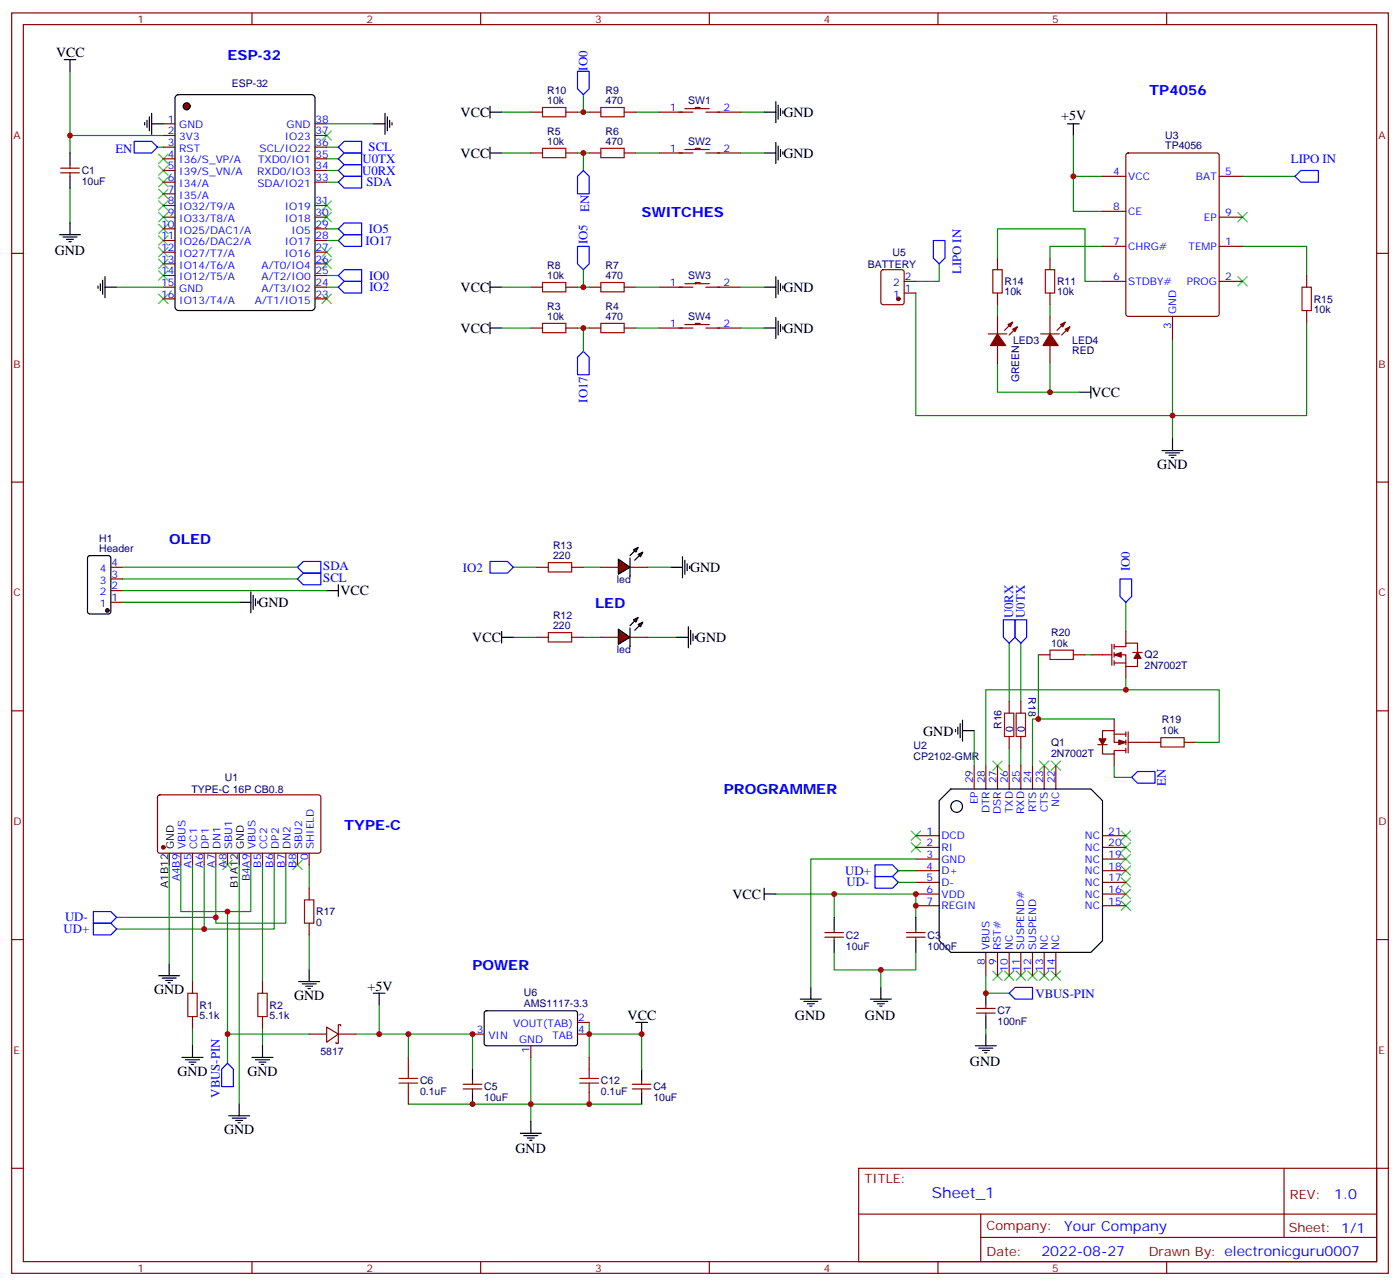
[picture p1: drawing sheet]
<svg xmlns="http://www.w3.org/2000/svg" width="423mm" height="388mm" viewBox="0 0 423 388" stroke-linecap="round" stroke-linejoin="round" font-family="sans-serif">
<g fill="none" stroke="#870000" stroke-width=".35">
<path d="M3.5 3.9h416.3v381h-416.3zM7.1 7.4h409.2v374h-409.2zM76.2 3.9v3.5M145.3 3.9v3.5M214.5 3.9v3.5M283.6 3.9v3.5M352.8 3.9v3.5M18.3 52.2h5.7M18.3 50.8h5.7M21.2 49.8v1M21.2 52.2v1.1M3.5 76.6h3.6"/>
<path d="M416.3 76.6h3.5M3.5 145.7h3.6M416.3 145.7h3.5M3.5 214.9h3.6M416.3 214.9h3.5M3.5 284h3.6M416.3 284h3.5M3.5 353.2h3.6M259.6 353.2h156.7v28.2h-156.7zM388.3 353.2v20.9M416.3 353.2h3.5M259.7 367h156.4"/>
<path d="M296.6 374.1h119.5M296.6 367v14.1M76.2 381.4v3.5M145.3 381.4v3.5M214.5 381.4v3.5M283.6 381.4v3.5M352.8 381.4v3.5"/>
</g>
<g fill="none" stroke="#008700" stroke-width=".35">
<path d="M21.2 21.6v19.4h28.2M21.2 41v5.2M21.2 56.8v10.6M47.6 44.5h1.8M98.8 44.5h3.5M98.8 55.1h3.5M98.8 51.5h3.5M98.8 48h3.5M98.8 69.2h3.5M98.8 72.7h3.5M98.8 86.8h3.5M98.8 83.3h3.5"/>
<path d="M155.2 192.7h7.1M176.4 192.7h5.3M195.8 192.7h8.8"/>
</g>
<g fill="none" stroke="#3c3" stroke-width=".35">
<path d="M97.4 39.5l2.8 2.9M100.2 39.5l-2.8 2.9M48 57.2l2.8 2.8M48 53.7l2.8 2.8M48 50.1l2.8 2.9M48 46.6l2.8 2.8M50.8 57.2l-2.8 2.8M50.8 53.7l-2.8 2.8M50.8 50.1l-2.8 2.9M50.8 46.6l-2.8 2.8M48 78.4l2.8 2.8M48 74.8l2.8 2.8"/>
<path d="M48 71.3l2.8 2.8M48 67.8l2.8 2.8M48 64.2l2.8 2.9M48 60.7l2.8 2.8M50.8 78.4l-2.8 2.8M50.8 74.8l-2.8 2.8M50.8 71.3l-2.8 2.8M50.8 67.8l-2.8 2.8M50.8 64.2l-2.8 2.9M50.8 60.7l-2.8 2.8M97.4 78.4l2.8 2.8M97.4 74.8l2.8 2.8"/>
<path d="M97.4 64.2l2.8 2.9M97.4 60.7l2.8 2.8M100.2 78.4l-2.8 2.8M100.2 74.8l-2.8 2.8M100.2 64.2l-2.8 2.9M100.2 60.7l-2.8 2.8M48 88.9l2.8 2.9M48 81.9l2.8 2.8M50.8 88.9l-2.8 2.9M50.8 81.9l-2.8 2.8M97.4 88.9l2.8 2.9M100.2 88.9l-2.8 2.9"/>
</g>
<g fill="none" stroke="#000" stroke-width=".35">
<path d="M21.2 46.2v3.6M21.2 53.3v3.5M18 70.9h6.3M19 71.6h4.3M20.1 72.4h2.1M20.8 73.1h.7M21.2 67.4v3.5M151.7 192.7h3.5M151.7 190.9v3.5M204.6 192.7h3.5M208.1 189.5v6.3M208.8 190.5v4.3"/>
<path d="M209.5 191.6v2.1M210.3 192.3v.7"/>
</g>
<g fill="#870000" stroke="#000" stroke-width=".35">
<path d="M187 190.2l3.5 2.5-3.5 2.1z"/>
<path d="M190.5 189.8v5.7z"/>
<path d="M190.5 189.1l1.4-1.4z"/>
<path d="M193.3 189.1l-1.4 1.4z"/>
<path d="M191.6 187.4l1.4-.7-.7 1.4z"/>
<path d="M193 188.8l1.4-.7-.7 1.4z"/>
</g>
<path d="M162.3 192.7h3.5M172.9 192.7h3.5M181.7 192.7h5.3M190.5 192.7h5.3" fill="none" stroke="#870000" stroke-width=".35"/>
<path d="M165.8 191.2h7.1v2.9h-7.1z" fill="none" stroke="#a10000" stroke-width=".35"/>
<path d="M155.2 171.5h7.1M176.4 171.5h5.3M195.8 171.5h7" fill="none" stroke="#008700" stroke-width=".35"/>
<path d="M148.2 169.7h5.3l1.7 1.8-1.7 1.7h-5.3z" fill="none" stroke="#00f" stroke-width=".35"/>
<path d="M202.8 171.5h3.6M206.4 168.3v6.4M207.1 169.4v4.2M207.8 170.4v2.1M208.5 171.1v.7" fill="none" stroke="#000" stroke-width=".35"/>
<g fill="#870000" stroke="#000" stroke-width=".35">
<path d="M187 169l3.5 2.5-3.5 2.1z"/>
<path d="M190.5 168.7v5.6z"/>
<path d="M190.5 168l1.4-1.5z"/>
<path d="M191.9 169.4l1.4-1.4z"/>
<path d="M191.6 166.2l1.4-.7-.7 1.4z"/>
<path d="M193 167.6l1.4-.7-.7 1.4z"/>
</g>
<path d="M162.3 171.5h3.5M172.9 171.5h3.5M181.7 171.5h5.3M190.5 171.5h5.3" fill="none" stroke="#870000" stroke-width=".35"/>
<path d="M165.8 170.1h7.1v2.8h-7.1z" fill="none" stroke="#a10000" stroke-width=".35"/>
<path d="M102.3 83.3l1.8-1.8h5.3v3.6h-5.3z" fill="none" stroke="#00f" stroke-width=".35"/>
<path d="M53.2 29l.8-.4h40.2l.8 .4 .2 .7v63.1l-.4 .9-.6 .2h-40.2l-.9-.5-.2-.6v-63.1z" fill="none" stroke="#000" stroke-width=".35"/>
<circle cx="56.4" cy="32.1" r="1.06" fill="#870000" stroke="#000" stroke-width=".35"/>
<g fill="none" stroke="#870000" stroke-width=".35">
<path d="M49.4 37.4h3.5M95.2 37.4h3.6M160.5 33.9h3.5M171.1 33.9h3.5M178.2 33.9h3.5M188.7 33.9h3.6M199.3 33.9h10.2M207.1 32.8h7.4M210.3 32.8v-.3h1.4v.3M213.4 33.9h10.6M49.4 41h3.5M49.4 44.5h3.5"/>
<path d="M49.4 48h3.5M49.4 51.5h3.5M49.4 55.1h3.5M49.4 58.6h3.5M95.2 41h3.6M95.2 44.5h3.6M95.2 48h3.6M95.2 51.5h3.6M95.2 55.1h3.6M160.5 46.2h3.5M171.1 46.2h3.5M178.2 46.2h3.5"/>
<path d="M188.7 46.2h3.6M199.3 46.2h10.2M207.1 45.2h7.4M210.3 45.2v-.4h1.4v.4M213.4 46.2h10.6M49.4 62.1h3.5M49.4 65.7h3.5M49.4 69.2h3.5M49.4 72.7h3.5M49.4 76.2h3.5M49.4 79.8h3.5M95.2 62.1h3.6"/>
<path d="M95.2 65.7h3.6M95.2 69.2h3.6M95.2 72.7h3.6M95.2 76.2h3.6M95.2 79.8h3.6M49.4 83.3h3.5M49.4 86.8h3.5M49.4 90.3h3.5M95.2 83.3h3.6M95.2 86.8h3.6M95.2 90.3h3.6M160.5 86.8h3.5"/>
<path d="M160.5 99.2h3.5M171.1 86.8h3.5M171.1 99.2h3.5M178.2 86.8h3.5M178.2 99.2h3.5M188.7 86.8h3.6M188.7 99.2h3.6M199.3 86.8h10.2M199.3 99.2h10.2M207.1 85.8h7.4M207.1 98.1h7.4M210.3 85.8v-.4h1.4v.4"/>
<path d="M210.3 98.1v-.3h1.4v.3M213.4 86.8h10.6M213.4 99.2h10.6"/>
</g>
<path d="M174.6 21.6h3.6v5.2l-1.8 1.8-1.8-1.8zM40.6 42.7h5.3l1.7 1.8-1.7 1.7h-5.3zM102.3 51.5l1.8-1.7h5.3v3.5h-5.3zM102.3 48l1.8-1.8h5.3v3.6h-5.3zM102.3 44.5l1.8-1.8h5.3v3.5h-5.3zM104.1 53.3h5.3v3.5h-5.3l-1.8-1.7zM176.4 51.5l1.8 1.8v5.3h-3.6v-5.3zM102.3 72.7l1.8-1.8h5.3v3.6h-5.3zM104.1 67.4h5.3v3.5h-5.3l-1.8-1.7zM174.6 74.5h3.6v5.3l-1.8 1.7-1.8-1.7zM102.3 86.8l1.8-1.7h5.3v3.5h-5.3zM174.6 108l1.8-1.8 1.8 1.8v5.3h-3.6z" fill="none" stroke="#00f" stroke-width=".35"/>
<g fill="none" stroke="#000" stroke-width=".35">
<path d="M19.4 18h3.5M21.2 18v3.6M43.7 37.1v.7M44.4 36.4v2.1M45.2 35.3v4.2M45.9 37.4h3.5M45.9 34.3v6.3M112.9 37.4h3.5M116.4 34.3v6.3M117.1 35.3v4.2M117.8 36.4v2.1M118.5 37.1v.7"/>
<path d="M148.2 32.1v3.6M148.2 33.9h3.5M231.1 33.9h3.5M234.6 30.7v6.4M235.3 31.8v4.2M236 32.8v2.2M236.7 33.5v.8M148.2 44.5v3.5M148.2 46.2h3.5M231.1 46.2h3.5M234.6 43.1v6.3M235.3 44.1v4.3"/>
<path d="M236 45.2v2.1M236.7 45.9v.7M29.6 86.5v.7M30.3 85.8v2.1M31 84.7v4.2M31.7 86.8h3.6M31.7 83.6v6.4M148.2 86.8h3.5M148.2 85.1v3.5M148.2 97.4v3.5M148.2 99.2h3.5M231.1 86.8h3.5"/>
<path d="M231.1 99.2h3.5M234.6 83.6v6.4M234.6 96v6.3M235.3 84.7v4.2M235.3 97v4.3M236 85.8v2.1M236 98.1v2.1M236.7 86.5v.7M236.7 98.8v.7M26.7 168.2l.5-.2h5.6l.7 .4v16.5l-.4 .6-5.9 .1-.7-.5v-16.4z"/>
</g>
<g fill="none" stroke="#008700" stroke-width=".35">
<path d="M98.8 37.4h14.1M151.7 33.9h8.8M174.6 33.9h3.6M176.4 28.6v5.3M192.3 33.9h7M224 33.9h7.1M151.7 46.2h8.8M174.6 46.2h3.6M176.4 46.2v5.3M192.3 46.2h7M224 46.2h7.1M35.3 86.8h14.1"/>
<path d="M151.7 86.8h8.8M151.7 99.2h8.8M174.6 86.8h3.6M174.6 99.2h3.6M176.4 81.5v5.3M176.4 99.2v7M192.3 86.8h7M192.3 99.2h7M224 86.8h7.1M224 99.2h7.1"/>
</g>
<path d="M164 32.5h7.1v2.8h-7.1zM181.7 32.5h7v2.8h-7zM164 44.8h7.1v2.9h-7.1zM181.7 44.8h7v2.9h-7zM164 85.4h7.1v2.8h-7.1zM164 97.8h7.1v2.8h-7.1zM181.7 85.4h7v2.8h-7zM181.7 97.8h7v2.8h-7z" fill="none" stroke="#a10000" stroke-width=".35"/>
<circle cx="32.5" cy="184.5" r=".53" fill="#870000" stroke="#000" stroke-width=".35"/>
<g fill="none" stroke="#870000" stroke-width=".35">
<path d="M333.4 53.3h7M340.7 46.5l.4-.3h26.8l.7 .5 .1 48.2-.5 .7h-27.1l-.6-.4-.1-48.2zM368.7 53.3h7M301.6 78v3.5M317.5 78v3.5M333.4 74.5h7M333.4 63.9h7M368.7 74.5h7M368.7 65.7h7M266.6 81.7l.5-.2h5.6l.6 .5 .1 9.4-.5 .7h-5.8l-.7-.5-.1-9.4zM273.4 88.6h3.5M273.4 85.1h3.5"/>
<path d="M301.6 88.6v3.5M301.6 95.6v5.3M306.2 97.4l-2.5 2.5M307.6 98.8l-2.4 2.5M317.5 88.6v3.5M317.5 95.6v5.3M322.1 97.4l-2.5 2.5M323.5 98.8l-2.5 2.5M333.4 85.1h7M354.5 95.6v7.1M368.7 85.1h7M395.1 83.3v3.5"/>
<path d="M395.1 93.9v3.5M298.8 100.9h5.6M301.6 104.5v5.2M314.7 100.9h5.6M317.5 104.5v5.2M33.5 178.5h3.5M33.5 175h3.5M33.5 171.5h3.5M33.5 182.1h3.5M314 197.9h3.5M324.6 197.9h3.5M329.8 197.9h6.4"/>
<path d="M336.2 194.8v6.3M336.9 197.9h3.5v3.6h3.6v-2.5M336.9 195.5h3.5v-1.1h3.6v2.8M336.9 194.8v1.4M336.9 197.2v1.4M336.9 199.7v1.4M340.4 190.9v3.5M342.5 197.2h2.9M305.2 212.1v3.5M308.7 212.1v3.5M336.9 217.3v3.6M336.9 200.4h3.5"/>
<path d="M340.4 201.5v3.5M294.6 231.5v7M298.1 231.5v7M301.6 231.5v7M305.2 222.6v3.6M305.2 231.5v7M308.7 222.6v3.6M308.7 231.5v7M312.2 231.5v7M315.7 231.5v7M319.3 231.5v7M332 225.1h2.8"/>
<path d="M333.4 223.3v-2.4h3.5v3.5h3.5M333.4 225.1v2.8h3.5v-1h3.5M336.9 227.9v3.6M336.9 221.9h3.5M340.4 221.2v1.4M340.4 223.7v1.4M340.4 226.2v1.4M341.1 224.4h9.9M341.1 221.2v6.4M358.1 224.4h3.5M47.9 240.5l.4-.2h48.3l.4 .7-.1 16.5-.6 .4-48.2-.1-.5-.6v-16.2zM54.7 257.9v3.5"/>
<path d="M58.2 257.9v3.5M61.7 257.9v3.5M65.3 257.9v3.5M68.8 257.9v3.5M75.8 257.9v3.5M79.4 257.9v3.5M82.9 257.9v3.5M86.4 257.9v3.5M90 257.9v3.5M93.5 257.9v3.5M276.9 252.6h7.1M276.9 256.2h7.1"/>
<path d="M276.9 259.7h7.1M333.4 252.6h7M333.4 256.2h7M333.4 259.7h7M93.5 268.5v3.5M93.5 279.1v3.5M276.9 263.2h7.1M276.9 266.7h7.1M276.9 270.3h7.1M276.9 273.8h7.1M333.4 263.2h7M333.4 266.7h7"/>
<path d="M333.4 270.3h7M333.4 273.8h7M58.2 296.7v3.5M79.4 296.7v3.5M249.4 281.9h5.7M249.4 283.3h5.7M252.2 280.8v1.1M252.2 283.3v1.1M274.1 281.9h5.7M274.1 283.3h5.7M276.9 280.8v1.1M276.9 283.3v1.1"/>
<path d="M298.1 287.9v7.1M301.6 287.9v7.1M305.2 287.9v7.1M308.7 287.9v7.1M312.2 287.9v7.1M315.7 287.9v7.1M319.3 287.9v7.1M58.2 307.3v3.5M79.4 307.3v3.5M93.5 312.6h5.3M98.8 310.5l3.5 2.1-3.5 2.5zM102.3 312.6v2.8h-.7v-.3"/>
<path d="M102.3 312.6h5.3M103 310.1v-.3h-.7v2.8M123.5 319.7v3.5M142.9 312.6h3.5M160.5 316.1v3.6M174.6 312.6h3.6M174.6 309.1h3.6M178.2 319.7v3.5M295.3 304.8h5.6M295.3 306.2h5.6M298.1 303.8v1M298.1 306.2v1.1"/>
<path d="M123.5 330.2v3.6M140.1 329.2h5.6M140.1 327.8h5.6M142.9 326.7v1.1M142.9 329.2v1M178.2 330.2v3.6M191.2 329.2h5.6M191.2 327.8h5.6M194 326.7v1.1M194 329.2v1"/>
</g>
<g fill="none" stroke="#000" stroke-width=".35">
<path d="M322.8 37.4h3.5M324.6 37.4v3.6M326.3 118.6h3.5M329.8 116.8v3.5M351.4 136.2h6.3M352.4 136.9h4.3M353.5 137.6h2.1M354.2 138.3h.7M354.5 132.7v3.5M75.8 178.9v6.3M76.6 180v4.2M98.8 178.5h3.5"/>
<path d="M102.3 176.8v3.5M72.3 182.1h3.5M77.3 181v2.1M78 181.7v.7M289.6 219.8v2.1M290.3 218.8v4.2M291 217.7v6.3M287.5 238.5h42.3l3.6 3.5v42.4l-3.6 3.5h-42.3l-3.5-3.5v-42.4zM288.9 220.5v.7M291 220.9h3.6M51.2 257.9v3.5M72.3 257.9v3.5"/>
<path d="M231.1 270.3h3.5M231.1 268.5v3.5M252.2 277.3v3.5M276.9 277.3v3.5M48 295h6.3M49 295.7h4.3M50.1 296.4h2.1M50.8 297.1h.7M51.2 291.4v3.6M90.3 296.7h6.4M91.4 297.4h4.2M92.4 298.1h2.1"/>
<path d="M93.1 298.8h.7M93.5 293.2v3.5M245.2 298.5v3.5M252.2 284.4v3.5M266.3 298.5v3.5M276.9 284.4v3.5M55 319.7h6.4M58.2 316.1v3.6M76.2 319.7h6.3M79.4 316.1v3.6M112.9 300.2h3.5M114.7 300.2v3.6"/>
<path d="M146.6 305.7l.5-.2 27.1 .1 .4 .6v9.5l-.7 .4h-27.1l-.4-.7v-9.2zM192.3 309.1h3.5M194 309.1v3.5M242 302h6.4M243.1 302.7h4.2M244.1 303.4h2.1M244.8 304.1h.7M263.2 302h6.3M264.2 302.7h4.3M265.3 303.4h2.1M266 304.1h.7M294.9 316.1h6.4"/>
<path d="M296 316.8h4.2M297 317.5h2.2M297.7 318.2h.7M298.1 300.2v3.6M298.1 307.3v3.5M298.1 312.6v3.5M56.1 320.4h4.2M57.1 321.1h2.2M57.9 321.8h.7M69.1 337.3h6.4M70.2 338h4.2M71.3 338.7h2.1"/>
<path d="M72 339.4h.7M72.3 333.8v3.5M77.3 320.4h4.2M78.3 321.1h2.1M79 321.8h.7M142.9 323.2v3.5M142.9 330.2v3.6M160.5 339.1v3.5M194 323.2v3.5M194 330.2v3.6M157.3 342.6h6.4M158.4 343.3h4.2"/>
<path d="M159.5 344h2.1M160.2 344.7h.7"/>
<circle cx="289.3" cy="243.8" r="1.76"/>
</g>
<g fill="none" stroke="#008700" stroke-width=".35">
<path d="M324.6 41v12.3M333.4 53.3h-8.8v10.6h8.8M375.7 53.3h15.9M284 79.8v5.3h-7.1M301.6 78v-8.8h26.5v15.9h5.3M333.4 74.5h-15.9v3.5M375.7 74.5h19.4v8.8M276.9 88.6v37h77.6v-22.9M301.6 92.1v3.5M317.5 92.1v3.5M395.1 97.4v28.2h-40.6v7.1M301.6 109.7v8.9h15.9v-8.9"/>
<path d="M317.5 118.6h8.8M37 175h53M37 171.5h53M37 178.5h61.8M37 182.1h35.3M305.2 194.4v17.7M308.7 194.4v17.7M314 197.9v19.4M328.1 197.9h1.7M340.4 182.1v8.8M336.9 217.3h-24.7v14.2M340.4 205v3.5h-42.3v23"/>
<path d="M340.4 208.5h28.3v15.9h-7.1M294.6 220.9v10.6M305.2 226.2v5.3M308.7 226.2v5.3M336.9 231.5v3.5h5.3M276.9 259.7h-31.7v38.8M35.3 277.3h30M51.2 261.4v30M54.7 261.4v14.2h21.1v-14.2M58.2 261.4v35.3M61.7 261.4v19.4h21.2v-19.4M65.3 261.4v17.7h21.1v-17.7"/>
<path d="M68.8 275.6v37h24.7M72.3 261.4v72.4M79.4 261.4v35.3M93.5 261.4v7.1M234.6 270.3h17.6M252.2 277.3v-7h24.7v7M271.6 263.2h5.3M271.6 266.7h5.3M35.3 280.8h26.4M93.5 282.6v10.6M252.2 287.9v5.3h24.7v-5.3M266.3 293.2v5.3"/>
<path d="M298.1 295v5.2h7.1M58.2 310.8v5.3M68.8 312.6v8.8M79.4 310.8v5.3M107.6 312.6h15.9M114.7 303.8v8.8M123.5 319.7v-7.1h19.4v10.6M160.5 319.7v19.4M178.2 309.1v3.5h15.8v10.6M178.2 312.6v7.1M298.1 310.8v1.8M123.5 333.8h70.5"/>
</g>
<g fill="none" stroke="#00f" stroke-width=".35">
<path d="M393.3 51.5h5.3v3.6h-5.3l-1.7-1.8zM282.2 72.7h3.6v5.3l-1.8 1.8-1.8-1.8zM90 175l1.7-1.8h5.3v3.6h-5.3zM90 171.5l1.7-1.8h5.3v3.5h-5.3zM338.7 175h3.5v5.3l-1.8 1.8-1.7-1.8zM303.4 187.4h3.5v5.3l-1.7 1.7-1.8-1.7zM306.9 187.4h3.5v5.3l-1.7 1.7-1.8-1.7zM344 233.2h5.2v3.5h-5.2l-1.8-1.7zM28.2 279.1h5.3l1.8 1.7-1.8 1.8h-5.3zM28.2 275.6h5.3l1.8 1.7-1.8 1.8h-5.3zM264.6 261.4h5.3l1.7 1.8-1.7 1.8h-5.3zM264.6 265h5.3l1.7 1.7-1.7 1.8h-5.3z"/>
<path d="M305.2 300.2l1.7-1.7h5.3v3.5h-5.3zM67 323.2l1.8-1.8 1.8 1.8v5.3h-3.6z"/>
</g>
<g fill="none" stroke="#3c3" stroke-width=".35">
<path d="M374.3 64.2l2.8 2.9M377.1 64.2l-2.8 2.9M374.3 83.6l2.8 2.9M377.1 83.6l-2.8 2.9M300.2 230l2.8 2.9M303 230l-2.8 2.9M314.3 230l2.8 2.9M317.1 230l-2.8 2.9M317.9 230l2.8 2.9M320.7 230l-2.8 2.9M275.5 251.2l2.8 2.8M275.5 254.7l2.8 2.9"/>
<path d="M278.3 251.2l-2.8 2.8M278.3 254.7l-2.8 2.9M339 251.2l2.8 2.8M339 254.7l2.8 2.9M339 258.3l2.8 2.8M341.8 258.3l-2.8 2.8M341.8 254.7l-2.8 2.9M341.8 251.2l-2.8 2.8M67.4 260l2.8 2.9M70.2 260l-2.8 2.9M88.5 260l2.9 2.9M91.4 260l-2.9 2.9"/>
<path d="M339 272.4l2.8 2.8M339 268.9l2.8 2.8M339 265.3l2.8 2.8M339 261.8l2.8 2.8M341.8 272.4l-2.8 2.8M341.8 268.9l-2.8 2.8M341.8 265.3l-2.8 2.8M341.8 261.8l-2.8 2.8M300.2 293.5l2.8 2.9M303 293.5l-2.8 2.9M303.7 293.5l2.9 2.9M306.6 293.5l-2.9 2.9"/>
<path d="M307.3 293.5l2.8 2.9M310.1 293.5l-2.8 2.9M310.8 293.5l2.8 2.9M313.6 293.5l-2.8 2.9M314.3 293.5l2.8 2.9M317.1 293.5l-2.8 2.9M317.9 293.5l2.8 2.9M320.7 293.5l-2.8 2.9"/>
</g>
<g fill="none" stroke="#a10000" stroke-width=".35">
<path d="M300.2 81.5h2.8v7.1h-2.8zM316.1 81.5h2.8v7.1h-2.8zM393.7 86.8h2.8v7.1h-2.8zM317.5 196.5h7.1v2.9h-7.1zM303.7 215.6h2.9v7h-2.9zM307.3 215.6h2.8v7h-2.8zM351 223h7.1v2.8h-7.1zM92.1 272h2.8v7.1h-2.8zM56.8 300.2h2.8v7.1h-2.8zM78 300.2h2.8v7.1h-2.8zM120.6 327.4h5.7M120.6 326h5.7"/>
<path d="M123.5 323.2v2.8M123.5 327.4v2.8M175.3 327.4h5.7M175.3 326h5.7M178.2 323.2v2.8M178.2 327.4v2.8"/>
</g>
<g fill="#870000" stroke="#870000" stroke-width=".35">
<path d="M301.6 100.9l2.5 3.6h-4.6z"/>
<path d="M306.2 99.5l1.4-.7-.7 1.4z"/>
<path d="M304.8 98.1l1.4-.7-.7 1.4z"/>
<path d="M317.5 100.9l2.5 3.6h-4.6z"/>
<path d="M322.1 99.5l1.4-.7-.7 1.4z"/>
<path d="M320.7 98.1l1.4-.7-.7 1.4z"/>
<path d="M344 197.2l1 1.8h-2.1z"/>
<path d="M336.9 197.9l2.1-.7v1.4z"/>
<path d="M332.3 223.3h2.1l-1 1.8z"/>
<path d="M338.3 223.7l2.1 .7-2.1 .7z"/>
<circle cx="271.6" cy="90.3" r=".53"/>
<circle cx="49.4" cy="256.2" r=".53"/>
</g>
<g fill="#c00">
<circle cx="21.2" cy="41" r=".88"/>
<circle cx="176.4" cy="86.8" r=".88"/>
<circle cx="176.4" cy="99.2" r=".88"/>
<circle cx="176.4" cy="46.2" r=".88"/>
<circle cx="176.4" cy="33.9" r=".88"/>
<circle cx="354.5" cy="125.6" r=".88"/>
<circle cx="324.6" cy="53.3" r=".88"/>
<circle cx="317.5" cy="118.6" r=".88"/>
<circle cx="252.2" cy="270.3" r=".88"/>
<circle cx="276.9" cy="273.8" r=".88"/>
<circle cx="276.9" cy="270.3" r=".88"/>
<circle cx="314" cy="217.3" r=".88"/>
<circle cx="340.4" cy="208.5" r=".88"/>
<circle cx="266.3" cy="293.2" r=".88"/>
<circle cx="298.1" cy="300.2" r=".88"/>
<circle cx="61.7" cy="280.8" r=".88"/>
<circle cx="65.3" cy="277.3" r=".88"/>
<circle cx="68.8" cy="312.6" r=".88"/>
<circle cx="68.8" cy="275.6" r=".88"/>
<circle cx="114.7" cy="312.6" r=".88"/>
<circle cx="123.5" cy="312.6" r=".88"/>
<circle cx="160.5" cy="333.8" r=".88"/>
<circle cx="142.9" cy="333.8" r=".88"/>
<circle cx="178.2" cy="333.8" r=".88"/>
<circle cx="142.9" cy="312.6" r=".88"/>
<circle cx="194" cy="312.6" r=".88"/>
<circle cx="178.2" cy="312.6" r=".88"/>
</g>
<text font-size="4.6" fill="#00f" x="281.7" y="362.2">Sheet_1</text>
<g font-size="4.2">
<text x="16.9" y="17.3">VCC</text>
<text x="139.3" y="35.3">VCC</text>
<text x="236.9" y="35.3">GND</text>
<text x="320.9" y="36.2">+5V</text>
<text x="139.3" y="47.7">VCC</text>
<text x="236.9" y="47.7">GND</text>
<text x="16.5" y="77">GND</text>
<text x="139.3" y="88.2">VCC</text>
<text x="236.9" y="88.2">GND</text>
<text x="139.3" y="100.6">VCC</text>
<text x="236.9" y="100.6">GND</text>
<text x="330" y="120">VCC</text>
<text x="350" y="141.9">GND</text>
<text x="208.7" y="172.9">GND</text>
<text x="103" y="180">VCC</text>
<text x="78.1" y="183.5">GND</text>
<text x="142.8" y="194.1">VCC</text>
<text x="210.4" y="194.1">GND</text>
<text x="279.1" y="222.4">GND</text>
<text x="221.5" y="271.7">VCC</text>
<text x="111.1" y="299.5">+5V</text>
<text x="46.6" y="300.6">GND</text>
<text x="88.9" y="302.4">GND</text>
<text x="189.8" y="308.4">VCC</text>
<text x="240.4" y="308.2">GND</text>
<text x="261.5" y="308.2">GND</text>
<text x="293.3" y="322.3">GND</text>
<text x="53.6" y="325.3">GND</text>
<text x="74.8" y="325.3">GND</text>
<text x="67.7" y="342.9">GND</text>
<text x="155.9" y="348.7">GND</text>
</g>
<g font-size="4.2" fill="#00f">
<text x="68.8" y="18">ESP-32</text>
<text x="347.5" y="28.6">TP4056</text>
<text x="194" y="65.7">SWITCHES</text>
<text x="51.2" y="164.4">OLED</text>
<text x="179.9" y="183.8">LED</text>
<text x="218.9" y="240">PROGRAMMER</text>
<text x="104.1" y="250.9">TYPE-C</text>
<text x="142.9" y="293.2">POWER</text>
<text x="403.4" y="362.4">1.0</text>
<text x="321.8" y="372">Your Company</text>
<text x="314.9" y="379.8">2022-08-27</text>
</g>
<g font-size="3.9" fill="#00f">
<text x="177.7" y="21.4" transform="rotate(-90 177.7 21.4)">IO0</text>
<text x="34.9" y="46.2">EN</text>
<text x="111.5" y="45.7">SCL</text>
<text x="109.5" y="52.8">U0RX</text>
<text x="109.6" y="49.3">U0TX</text>
<text x="390.3" y="49.3">LIPO IN</text>
<text x="110.8" y="56.3">SDA</text>
<text x="178.2" y="64.1" transform="rotate(-90 178.2 64.1)">EN</text>
<text x="111.6" y="70.4">IO5</text>
<text x="110.6" y="74">IO17</text>
<text x="177.6" y="73.9" transform="rotate(-90 177.6 73.9)">IO5</text>
<text x="290.7" y="82.9" transform="rotate(-90 290.7 82.9)">LIPO IN</text>
<text x="111.7" y="84.5">IO0</text>
<text x="111.7" y="88.1">IO2</text>
<text x="177.7" y="121.7" transform="rotate(-90 177.7 121.7)">IO17</text>
<text x="97.7" y="172.3">SDA</text>
<text x="140" y="172.8">IO2</text>
<text x="341.7" y="172.7" transform="rotate(-90 341.7 172.7)">IO0</text>
<text x="97.7" y="175.8">SCL</text>
<text x="306.4" y="186.9" transform="rotate(-90 306.4 186.9)">U0RX</text>
<text x="309.9" y="186.8" transform="rotate(-90 309.9 186.8)">U0TX</text>
<text x="352.6" y="237.5" transform="rotate(-90 352.6 237.5)">EN</text>
<text x="255.6" y="264.4">UD+</text>
<text x="256" y="268">UD-</text>
<text x="19.7" y="278.5">UD-</text>
<text x="19.2" y="282">UD+</text>
<text x="313.1" y="301.6">VBUS-PIN</text>
<text x="66.5" y="331.8" transform="rotate(-90 66.5 331.8)">VBUS-PIN</text>
</g>
<g font-size="3.9" fill="#800">
<text x="261.4" y="357.8">TITLE:</text>
<text x="390" y="362.4">REV:</text>
<text x="298.3" y="372">Company:</text>
<text x="389.7" y="372.6">Sheet: 1/1</text>
<text x="298.3" y="379.6">Date:</text>
<text x="347.4" y="379.7">Drawn By: electronicguru0007</text>
</g>
<g font-size="3.2" fill="#800">
<text x="41.6" y="6.9">1</text>
<text x="110.8" y="6.9">2</text>
<text x="179.9" y="6.9">3</text>
<text x="249.1" y="6.9">4</text>
<text x="318.2" y="6.9">5</text>
<text x="4.1" y="42">A</text>
<text x="416.8" y="42">A</text>
<text x="4.1" y="111.2">B</text>
<text x="416.8" y="111.2">B</text>
<text x="4.1" y="180.3">C</text>
<text x="416.8" y="180.3">C</text>
<text x="4.1" y="249.4">D</text>
<text x="416.8" y="249.4">D</text>
<text x="4.1" y="318.6">E</text>
<text x="416.8" y="318.6">E</text>
<text x="41.6" y="384.4">1</text>
<text x="110.8" y="384.4">2</text>
<text x="179.9" y="384.4">3</text>
<text x="249.1" y="384.4">4</text>
<text x="318.2" y="384.4">5</text>
</g>
<g font-size="3.2" fill="#000080">
<text x="70.1" y="26.4">ESP-32</text>
<text x="165.5" y="28.3">R10</text>
<text x="183.1" y="28.3">R9</text>
<text x="165.5" y="31.4">10k</text>
<text x="183.1" y="31.4">470</text>
<text x="208.1" y="31.4">SW1</text>
<text x="165.5" y="40.7">R5</text>
<text x="183.1" y="40.7">R6</text>
<text x="165.5" y="43.8">10k</text>
<text x="183.1" y="43.8">470</text>
<text x="208.1" y="43.8">SW2</text>
<text x="352.4" y="45.2">TP4056</text>
<text x="352.4" y="42.2">U3</text>
<text x="24.7" y="52.6">C1</text>
<text x="24.7" y="55.8">10uF</text>
<text x="269.9" y="77.4">U5</text>
<text x="165.5" y="81.3">R8</text>
<text x="183.1" y="81.3">R7</text>
<text x="262.4" y="81">BATTERY</text>
<text x="165.5" y="84.3">10k</text>
<text x="183.1" y="84.3">470</text>
<text x="208.1" y="84.3">SW3</text>
<text x="303.7" y="89.3">10k</text>
<text x="303.7" y="86.2">R14</text>
<text x="319.6" y="89.3">10k</text>
<text x="319.6" y="86.2">R11</text>
<text x="165.5" y="93.6">R3</text>
<text x="183.1" y="93.6">R4</text>
<text x="397.2" y="94.6">10k</text>
<text x="397.2" y="91.5">R15</text>
<text x="165.5" y="96.7">10k</text>
<text x="183.1" y="96.7">470</text>
<text x="208.1" y="96.7">SW4</text>
<text x="306.3" y="103.9">LED3</text>
<text x="324.2" y="107">RED</text>
<text x="324.2" y="103.9">LED4</text>
<text x="308.1" y="115.6" transform="rotate(-90 308.1 115.6)">GREEN</text>
<text x="30" y="166.9">Header</text>
<text x="30" y="163.9">H1</text>
<text x="167.2" y="165.8">R13</text>
<text x="167.2" y="169">220</text>
<text x="186.5" y="176.2">led</text>
<text x="167.2" y="190.2">220</text>
<text x="167.2" y="187">R12</text>
<text x="186.5" y="197.3">led</text>
<text x="317.8" y="195.5">10k</text>
<text x="317.8" y="192.1">R20</text>
<text x="346.1" y="202.4">2N7002T</text>
<text x="346.1" y="199">Q2</text>
<text x="311" y="210.8" transform="rotate(90 311 210.8)">R18</text>
<text x="302.8" y="220.4" transform="rotate(-90 302.8 220.4)">R16</text>
<text x="306.3" y="221.3" transform="rotate(-90 306.3 221.3)">0</text>
<text x="309.9" y="221.3" transform="rotate(-90 309.9 221.3)">0</text>
<text x="351.3" y="221.9">10k</text>
<text x="351.3" y="218.6">R19</text>
<text x="276.2" y="226.4">U2</text>
<text x="317.8" y="225.5">Q1</text>
<text x="276.2" y="229.7">CP2102-GMR</text>
<text x="317.8" y="228.8">2N7002T</text>
<text x="57.9" y="239.7">TYPE-C 16P CB0.8</text>
<text x="68" y="236">U1</text>
<text x="95.6" y="279.8">0</text>
<text x="95.6" y="276.7">R17</text>
<text x="255.8" y="287">10uF</text>
<text x="255.8" y="283.7">C2</text>
<text x="280.5" y="287">100nF</text>
<text x="280.5" y="283.7">C3</text>
<text x="60.3" y="304.9">R1</text>
<text x="81.5" y="304.9">R2</text>
<text x="158.4" y="304.3">AMS1117-3.3</text>
<text x="158.4" y="301.1">U6</text>
<text x="60.3" y="308.1">5.1k</text>
<text x="81.5" y="308.1">5.1k</text>
<text x="301.6" y="310">100nF</text>
<text x="301.6" y="306.6">C7</text>
<text x="96.9" y="319">5817</text>
<text x="127" y="327.8">C6</text>
<text x="146.4" y="329.6">C5</text>
<text x="181.7" y="327.8">C12</text>
<text x="197.6" y="329.6">C4</text>
<text x="127" y="331">0.1uF</text>
<text x="146.4" y="332.7">10uF</text>
<text x="181.7" y="331">0.1uF</text>
<text x="197.6" y="332.7">10uF</text>
</g>
<g font-size="3.2" fill="#00f">
<text x="202.6" y="33.5">1</text>
<text x="218.7" y="33.5">2</text>
<text x="50.7" y="37.1">1</text>
<text x="50.7" y="40.6">2</text>
<text x="54.2" y="38.8">GND</text>
<text x="86.7" y="38.8">GND</text>
<text x="95.4" y="40.6">37</text>
<text x="95.4" y="37.1">38</text>
<text x="50.7" y="44.1">3</text>
<text x="50.7" y="47.7">4</text>
<text x="54.2" y="42.4">3V3</text>
<text x="54.2" y="45.9">RST</text>
<text x="78.5" y="45.9">SCL/IO22</text>
<text x="86.1" y="42.4">IO23</text>
<text x="95.4" y="47.7">35</text>
<text x="95.4" y="44.1">36</text>
<text x="202.6" y="45.9">1</text>
<text x="218.7" y="45.9">2</text>
<text x="50.7" y="51.2">5</text>
<text x="54.2" y="49.4">I36/S_VP/A</text>
<text x="54.2" y="53">I39/S_VN/A</text>
<text x="77.8" y="53">RXD0/IO3</text>
<text x="78.1" y="49.4">TXD0/IO1</text>
<text x="95.4" y="51.2">34</text>
<text x="336.6" y="53">4</text>
<text x="370.4" y="53">5</text>
<text x="50.7" y="54.7">6</text>
<text x="50.7" y="58.2">7</text>
<text x="54.2" y="56.5">I34/A</text>
<text x="77.9" y="56.5">SDA/IO21</text>
<text x="95.4" y="54.7">33</text>
<text x="341.1" y="54.4">VCC</text>
<text x="361.6" y="54.4">BAT</text>
<text x="50.7" y="61.8">8</text>
<text x="50.7" y="65.3">9</text>
<text x="54.2" y="60">I35/A</text>
<text x="54.2" y="63.5">IO32/T9/A</text>
<text x="86.1" y="63.5">IO19</text>
<text x="95.4" y="65.3">30</text>
<text x="95.4" y="61.8">31</text>
<text x="336.6" y="63.5">8</text>
<text x="341.1" y="64.9">CE</text>
<text x="370.4" y="65.3">9</text>
<text x="48.7" y="68.8">10</text>
<text x="54.2" y="67.1">IO33/T8/A</text>
<text x="54.2" y="70.6">IO25/DAC1/A</text>
<text x="86.1" y="67.1">IO18</text>
<text x="88.1" y="70.6">IO5</text>
<text x="95.4" y="68.8">29</text>
<text x="364" y="66.7">EP</text>
<text x="48.7" y="72.4">11</text>
<text x="48.7" y="75.9">12</text>
<text x="54.2" y="74.1">IO26/DAC2/A</text>
<text x="54.2" y="77.6">IO27/T7/A</text>
<text x="86.1" y="77.6">IO16</text>
<text x="86.1" y="74.1">IO17</text>
<text x="95.4" y="75.9">27</text>
<text x="95.4" y="72.4">28</text>
<text x="336.6" y="74.1">7</text>
<text x="341.1" y="75.5">CHRG#</text>
<text x="359.4" y="75.5">TEMP</text>
<text x="370.4" y="74.1">1</text>
<text x="48.7" y="79.4">13</text>
<text x="48.7" y="82.9">14</text>
<text x="54.2" y="81.2">IO14/T6/A</text>
<text x="79.1" y="81.2">A/T0/IO4</text>
<text x="95.4" y="82.9">25</text>
<text x="95.4" y="79.4">26</text>
<text x="48.7" y="86.5">15</text>
<text x="48.7" y="90">16</text>
<text x="54.2" y="84.7">IO12/T5/A</text>
<text x="54.2" y="88.2">GND</text>
<text x="79.1" y="88.2">A/T3/IO2</text>
<text x="79.1" y="84.7">A/T2/IO0</text>
<text x="95.4" y="90">23</text>
<text x="95.4" y="86.5">24</text>
<text x="202.6" y="86.5">1</text>
<text x="218.7" y="86.5">2</text>
<text x="270.1" y="90">1</text>
<text x="270.1" y="86.5">2</text>
<text x="273.6" y="88.2">1</text>
<text x="273.6" y="84.7">2</text>
<text x="336.6" y="84.7">6</text>
<text x="341.1" y="86.1">STDBY#</text>
<text x="358.9" y="86.1">PROG</text>
<text x="370.4" y="84.7">2</text>
<text x="54.2" y="91.8">IO13/T4/A</text>
<text x="77.1" y="91.8">A/T1/IO15</text>
<text x="355.6" y="94.9" transform="rotate(-90 355.6 94.9)">GND</text>
<text x="202.6" y="98.8">1</text>
<text x="218.7" y="98.8">2</text>
<text x="354.2" y="99.4" transform="rotate(-90 354.2 99.4)">3</text>
<text x="30.2" y="172.9">4</text>
<text x="33.7" y="171.1">4</text>
<text x="30.2" y="180">2</text>
<text x="30.2" y="176.4">3</text>
<text x="33.7" y="178.2">2</text>
<text x="33.7" y="174.7">3</text>
<text x="30.2" y="183.5">1</text>
<text x="33.7" y="181.7">1</text>
<text x="294.2" y="236.7" transform="rotate(-90 294.2 236.7)">29</text>
<text x="297.7" y="236.7" transform="rotate(-90 297.7 236.7)">28</text>
<text x="301.3" y="236.7" transform="rotate(-90 301.3 236.7)">27</text>
<text x="304.8" y="236.7" transform="rotate(-90 304.8 236.7)">26</text>
<text x="308.3" y="236.7" transform="rotate(-90 308.3 236.7)">25</text>
<text x="311.9" y="236.7" transform="rotate(-90 311.9 236.7)">24</text>
<text x="315.4" y="236.7" transform="rotate(-90 315.4 236.7)">23</text>
<text x="318.9" y="236.7" transform="rotate(-90 318.9 236.7)">22</text>
<text x="295.6" y="243.1" transform="rotate(-90 295.6 243.1)">EP</text>
<text x="299.2" y="245.8" transform="rotate(-90 299.2 245.8)">DTR</text>
<text x="306.2" y="245.8" transform="rotate(-90 306.2 245.8)">TXD</text>
<text x="313.3" y="245.6" transform="rotate(-90 313.3 245.6)">RTS</text>
<text x="316.8" y="245.6" transform="rotate(-90 316.8 245.6)">CTS</text>
<text x="320.3" y="243.8" transform="rotate(-90 320.3 243.8)">NC</text>
<text x="302.7" y="246" transform="rotate(-90 302.7 246)">DSR</text>
<text x="309.7" y="246" transform="rotate(-90 309.7 246)">RXD</text>
<text x="56.1" y="256.6" transform="rotate(-90 56.1 256.6)">VBUS</text>
<text x="59.6" y="256.6" transform="rotate(-90 59.6 256.6)">CC1</text>
<text x="63.1" y="256.6" transform="rotate(-90 63.1 256.6)">DP1</text>
<text x="66.7" y="256.6" transform="rotate(-90 66.7 256.6)">DN1</text>
<text x="70.2" y="256.6" transform="rotate(-90 70.2 256.6)">SBU1</text>
<text x="77.3" y="256.6" transform="rotate(-90 77.3 256.6)">VBUS</text>
<text x="80.8" y="256.6" transform="rotate(-90 80.8 256.6)">CC2</text>
<text x="84.3" y="256.6" transform="rotate(-90 84.3 256.6)">DP2</text>
<text x="87.8" y="256.6" transform="rotate(-90 87.8 256.6)">DN2</text>
<text x="91.4" y="256.6" transform="rotate(-90 91.4 256.6)">SBU2</text>
<text x="94.9" y="256.6" transform="rotate(-90 94.9 256.6)">SHIELD</text>
<text x="280.2" y="252.3">1</text>
<text x="280.2" y="255.8">2</text>
<text x="284.7" y="253.7">DCD</text>
<text x="284.7" y="257.2">RI</text>
<text x="328.1" y="257.2">NC</text>
<text x="328.1" y="253.7">NC</text>
<text x="335.1" y="255.8">20</text>
<text x="335.1" y="252.3">21</text>
<text x="57.9" y="262.3" transform="rotate(-90 57.9 262.3)">A5</text>
<text x="61.4" y="262.3" transform="rotate(-90 61.4 262.3)">A6</text>
<text x="64.9" y="262.3" transform="rotate(-90 64.9 262.3)">A7</text>
<text x="68.4" y="262.3" transform="rotate(-90 68.4 262.3)">A8</text>
<text x="79" y="262.3" transform="rotate(-90 79 262.3)">B5</text>
<text x="82.5" y="262.3" transform="rotate(-90 82.5 262.3)">B6</text>
<text x="86.1" y="262.3" transform="rotate(-90 86.1 262.3)">B7</text>
<text x="89.6" y="262.3" transform="rotate(-90 89.6 262.3)">B8</text>
<text x="93.1" y="260.1" transform="rotate(-90 93.1 260.1)">0</text>
<text x="280.2" y="259.3">3</text>
<text x="280.2" y="262.9">4</text>
<text x="284.7" y="260.7">GND</text>
<text x="328.1" y="260.7">NC</text>
<text x="335.1" y="262.9">18</text>
<text x="335.1" y="259.3">19</text>
<text x="54.3" y="266.5" transform="rotate(-90 54.3 266.5)">A4B9</text>
<text x="75.5" y="266.5" transform="rotate(-90 75.5 266.5)">B4A9</text>
<text x="280.2" y="266.4">5</text>
<text x="280.2" y="269.9">6</text>
<text x="284.7" y="264.3">D+</text>
<text x="284.7" y="267.8">D-</text>
<text x="328.1" y="267.8">NC</text>
<text x="328.1" y="264.3">NC</text>
<text x="335.1" y="269.9">16</text>
<text x="335.1" y="266.4">17</text>
<text x="280.2" y="273.4">7</text>
<text x="284.7" y="271.3">VDD</text>
<text x="284.7" y="274.8">REGIN</text>
<text x="328.1" y="274.8">NC</text>
<text x="328.1" y="271.3">NC</text>
<text x="335.1" y="273.4">15</text>
<text x="299.2" y="287.2" transform="rotate(-90 299.2 287.2)">VBUS</text>
<text x="302.7" y="287.2" transform="rotate(-90 302.7 287.2)">RST#</text>
<text x="306.2" y="287.2" transform="rotate(-90 306.2 287.2)">NC</text>
<text x="309.7" y="287.2" transform="rotate(-90 309.7 287.2)">SUSPEND#</text>
<text x="313.3" y="287.2" transform="rotate(-90 313.3 287.2)">SUSPEND</text>
<text x="316.8" y="287.2" transform="rotate(-90 316.8 287.2)">NC</text>
<text x="320.3" y="287.2" transform="rotate(-90 320.3 287.2)">NC</text>
<text x="297.7" y="291.7" transform="rotate(-90 297.7 291.7)">8</text>
<text x="301.3" y="291.7" transform="rotate(-90 301.3 291.7)">9</text>
<text x="304.8" y="293.7" transform="rotate(-90 304.8 293.7)">10</text>
<text x="308.3" y="293.7" transform="rotate(-90 308.3 293.7)">11</text>
<text x="311.9" y="293.7" transform="rotate(-90 311.9 293.7)">12</text>
<text x="315.4" y="293.7" transform="rotate(-90 315.4 293.7)">13</text>
<text x="318.9" y="293.7" transform="rotate(-90 318.9 293.7)">14</text>
<text x="155.2" y="310.5">VOUT(TAB)</text>
<text x="174.8" y="308.7">2</text>
<text x="144.2" y="312.2">3</text>
<text x="147.7" y="314">VIN</text>
<text x="157" y="315.4">GND</text>
<text x="167" y="314">TAB</text>
<text x="174.8" y="312.2">4</text>
<text x="160.2" y="318.3" transform="rotate(-90 160.2 318.3)">1</text>
</g>
<g font-size="3.2">
<text x="52.6" y="256.6" transform="rotate(-90 52.6 256.6)">GND</text>
<text x="73.7" y="256.6" transform="rotate(-90 73.7 256.6)">GND</text>
<text x="50.8" y="268.5" transform="rotate(-90 50.8 268.5)">A1B12</text>
<text x="72" y="268.5" transform="rotate(-90 72 268.5)">B1A12</text>
</g>
</svg>
